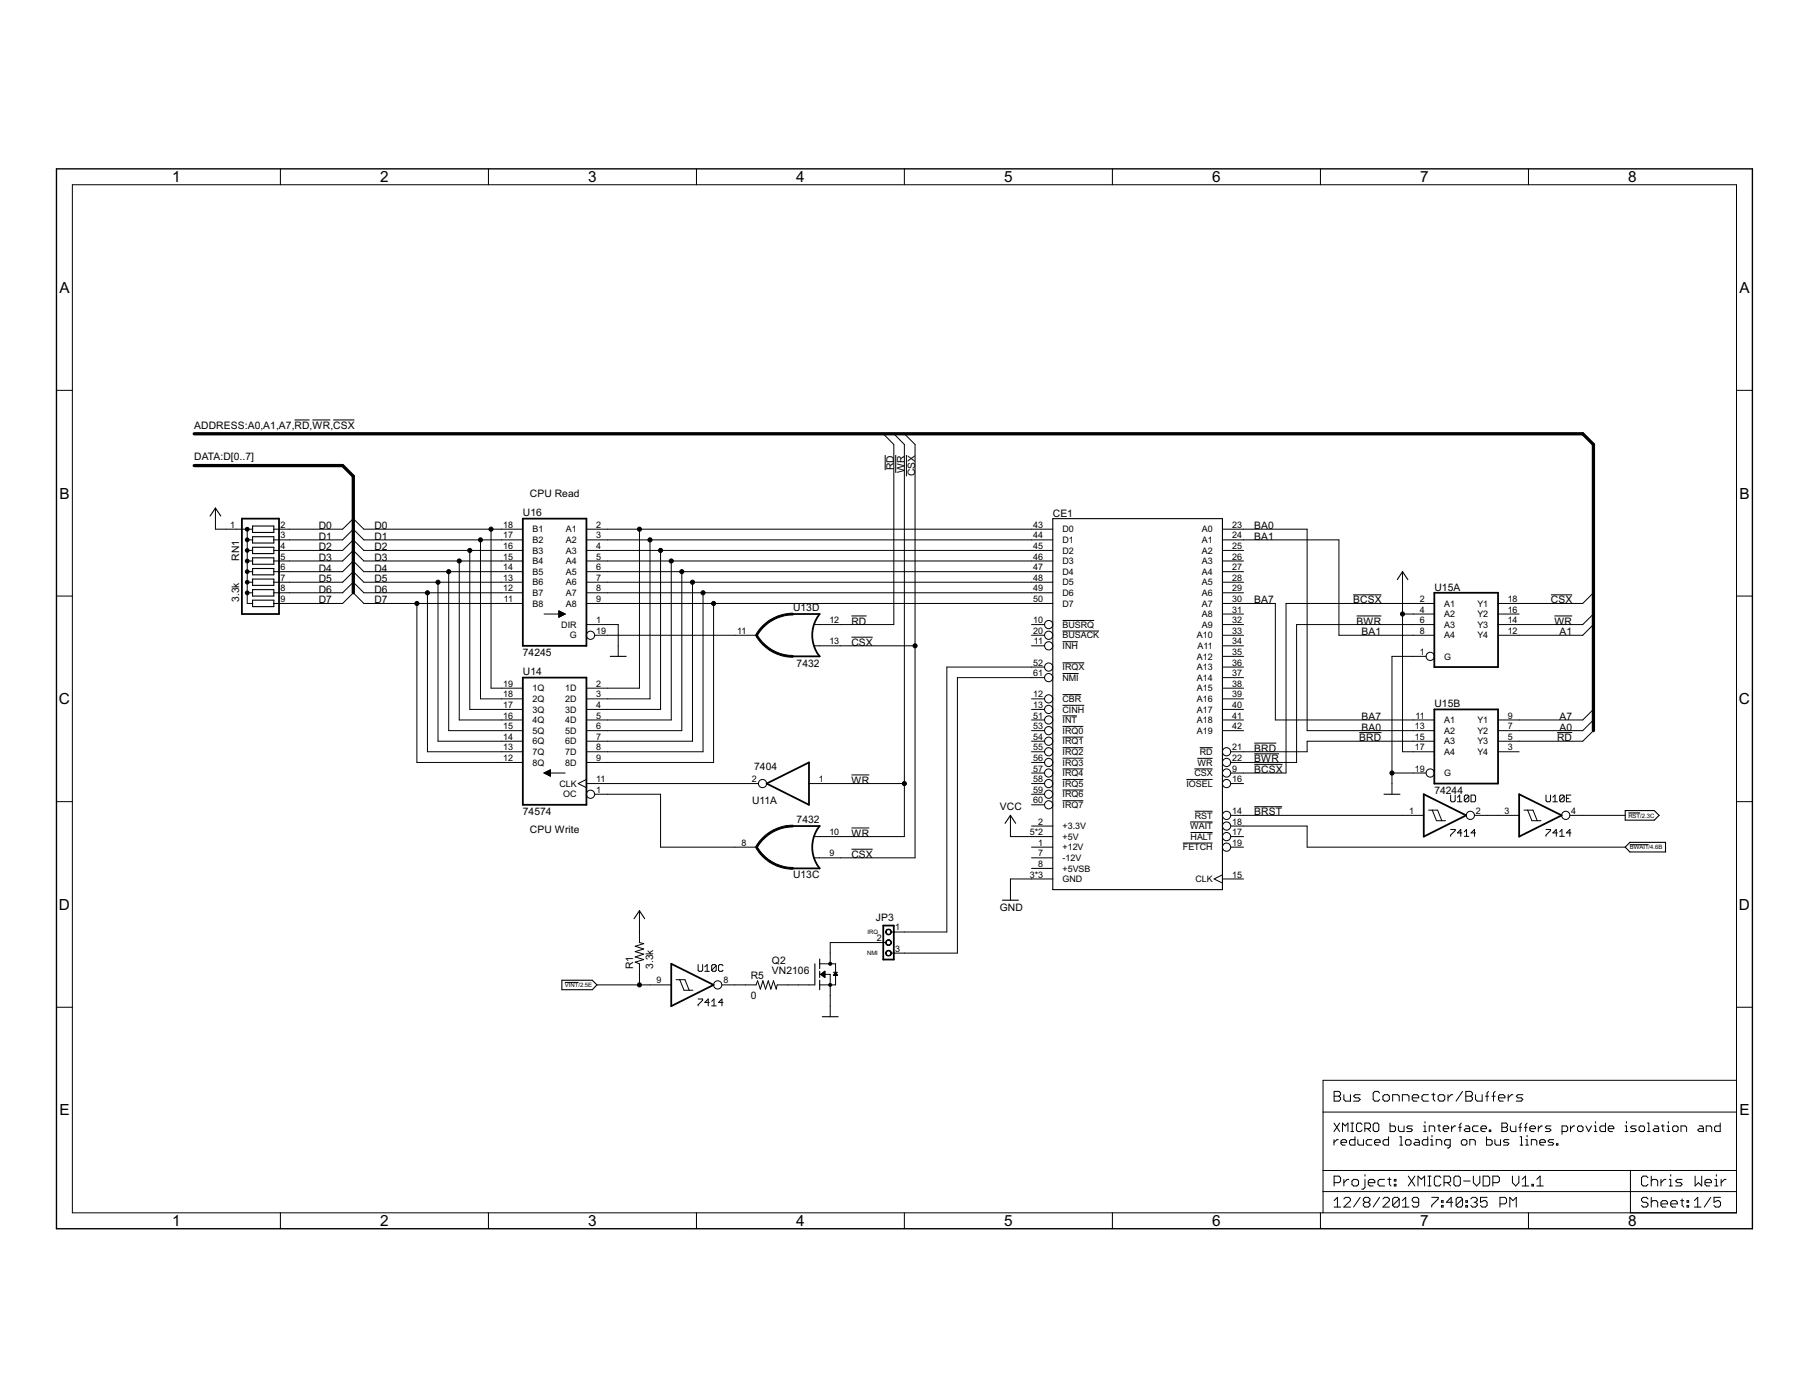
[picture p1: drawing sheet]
<svg xmlns="http://www.w3.org/2000/svg" width="279mm" height="216mm" viewBox="0 0 279 216" stroke-linecap="round" stroke-linejoin="round" font-family="sans-serif">
<g fill="none" stroke="#000" stroke-width=".15">
<path d="M11.2 28.5h257v158.8h-257zM43.3 26.1v2.4M75.4 26.1v2.4M107.6 26.1v2.4M139.7 26.1v2.4M171.8 26.1v2.4M203.9 26.1v2.4M236.1 26.1v2.4M8.7 60.3h2.5M33.3 78.5v3.2h5.7M45.5 64.9h2.3M48.3 64.9h2.7"/>
<path d="M51.5 64.9h3.2M136.4 67l1.6 1.6v27.9h-12.2M136.7 70.3v2.3M138 67l1.7 1.6v60.6h-13.9M138.3 70.3v2.7M139.7 67l1.6 1.6v63.9h-15.5M140 70.3v3.3M268.2 60.3h2.5M8.7 92.1h2.5M38.2 83.4h.8M38.2 85h.8M38.2 86.6h.8"/>
<path d="M38.2 88.3h.8M38.2 89.9h.8M38.2 91.5h.8M38.2 81.7v11.5h.8M42.3 81.7h10.6l1.7-1.6 1.6 1.6h24.6M42.3 83.4h10.6l1.7-1.7 1.6 1.7h24.6M42.3 85h10.6l1.7-1.6 1.6 1.6h24.6M42.3 86.6h10.6l1.7-1.6 1.6 1.6h24.6M42.3 88.3h10.6l1.7-1.7 1.6 1.7h24.6M42.3 89.9h10.6l1.7-1.6 1.6 1.6h24.6M42.3 91.5h10.6l1.7-1.6 1.6 1.6h24.6M42.3 93.2h10.6l1.7-1.7 1.6 1.7h24.6"/>
<path d="M64.4 93.2v24.6h16.4M66 91.5v24.6h14.8M67.6 89.9v24.6h13.2M69.3 88.3v24.5h11.5M70.9 86.6v24.6h9.9M72.6 85v24.6h8.2M74.2 83.4v24.5h6.6M75.8 81.7v24.6h5M84 94.8h3.3M86.3 95.3h.1M86.3 95.2h.2M86.3 95.2h.3"/>
<path d="M86.3 95.1h.4M86.3 95.1h.5M86.3 95h.7M86.3 94.9h.8M86.3 94.8h.9M86.3 94.7h.8M86.3 94.7h.7M86.3 94.6h.5M86.3 94.5h.4M86.3 94.4h.3M86.3 94.4h.1M87.3 94.8l-1-.5v1"/>
<path d="M87.3 94.8l-1 .5M90.6 81.7h72M90.6 83.4h72M90.6 85h72M90.6 86.6h72M90.6 88.3h72M90.6 89.9h72M90.6 91.5h72M90.6 93.2h72M90.6 96.5h4.9v4.9M91.8 98.1h25M98.8 81.7v24.6h-8.2"/>
<path d="M100.4 83.4v24.5h-9.8M102 85v24.6h-11.4M103.7 86.6v24.6h-13.1M105.3 88.3v24.5h-14.7M107 89.9v24.6h-16.4M108.6 91.5v24.6h-18M110.2 93.2v24.6h-19.6M125.8 99.7h15.5M131.5 95.1h2.3M131.5 98.4h3.3M159.3 96.5h2M159.3 98.1h2"/>
<path d="M159.3 99.7h2M164.1 99.1h2.4M164.1 97.5h5.6M164.1 95.8h4.9M188.8 94.8h3.3M188.8 93.2h8.2v18h24.5M188.8 81.7h13.1v31.1h19.6M188.8 83.4h18v14.7h14.7M188.8 85h3.3M188.8 86.6h3.3M188.8 88.3h3.3M188.8 89.9h3.3"/>
<path d="M188.8 91.5h3.3M188.8 96.5h3.3M188.8 98.1h3.3M188.8 99.7h3.3M209 91.9h4.4M209.5 95.1h3.9M216.6 94.8h4.9M216.6 88.3v27.8h4.9M221.5 93.2h-22.9v26.2h-8.5M221.5 96.5h-21.2v21.3h-10.2M231.4 94.8h3.2M239.5 91.9h3.3"/>
<path d="M240.1 95.1h2.7M246.1 91.5l-1.6 1.7h-13.1M246.1 94.8l-1.6 1.7h-13.1M246.1 96.5l-1.6 1.6h-13.1M268.2 92.1h2.5M84 119.4h3.3M84 119.4l1 .5M84 119.4l1-.5v1M84.2 119.4h.8M84.2 119.3h.8M84.3 119.5h.7M84.3 119.2h.7"/>
<path d="M84.4 119.6h.6M84.4 119.2h.6M84.5 119.6h.5M84.6 119.1h.4M84.7 119.7h.3M84.7 119h.3M84.8 119.8h.2M84.8 119h.2M84.9 119.8h.1M85 118.9h.1M131.5 119.7h2.8M159.3 119.4h2"/>
<path d="M159.3 111.2h2M159.3 117.8h2M159.3 116.1h2M159.3 114.5h2M159.3 112.8h2M159.3 109.6h2M159.3 107.9h2M161.3 103h-15.1v40.9h-8.6M161.3 104.6h-13.4v42.6h-10.3M164.1 110.6h2.2M164.1 117.1h3.2M164.1 102.4h3.4"/>
<path d="M164.1 118.7h3.2M164.1 115.5h3.2M164.1 113.8h3.2M164.1 112.2h3.2M164.1 104h2.5M164.1 107.3h2.9M164.1 108.9h3.4M184.5 118.7h2.8M184.9 117.1h2.4M185.3 115.5h2M188.8 111.2h3.3M188.8 101.4h3.3"/>
<path d="M188.8 103h3.3M188.8 104.6h3.3M188.8 106.3h3.3M188.8 112.8h3.3M188.8 109.6h3.3M188.8 107.9h3.3M193.7 118h4.4M193.7 114.8h3.4M193.7 116.4h3.8M210 113.1h3.4M215 119.4h5.3M220.3 101.4h-5.3v21.3"/>
<path d="M221.5 114.5h-19.6v1.6h-11.8M231.4 116.1h3.2M240.5 113.1h2.3M246.1 109.6l-1.6 1.6h-13.1M246.1 112.8l-1.6 1.7h-13.1M246.1 111.2l-1.6 1.6h-13.1M8.7 123.8h2.5M90.6 121h26.5M90.6 120.4l-1.3 .6 1.3 .6M91.8 122.7h10.2v8.1h14.8M124.9 121h14.8M131.5 127.9h2.8"/>
<path d="M131.5 131.1h3.3M156.1 125.9v3.3h6.5M159.3 130.8h3.3M159.3 132.5h3.3M159.3 121h2M159.3 124.3h2M159.3 122.7h2M159.3 134.1h3.3M159.3 127.6h3.3M162.6 135.7h-6.5v3.3M164.1 120.4h3.2M164.1 123.7h3.2"/>
<path d="M164.1 122h3.2M182.7 130.2h4.6M183.2 120.4h4.1M183.8 126.9h3.5M183.9 128.6h3.4M184.5 125.3h2.8M188.8 135.1l-1.3 .6 1.3 .7M188.8 135.7h3.3M190.1 130.8h2M190.1 127.6h11.8v3.2h49.1M190.1 129.2h2M190.1 121h2"/>
<path d="M190.1 125.9h29.8M193.7 124.6h4.3M220.6 125.1h1.4l.7 1.6M221.2 125.1l.7 1.6h1.4M224 128.1h.7v.2l-.7 .7v.2M224 122.8v.9l.2 .1h.4l.1-.1v-.9M225.1 123.8h.7M225.1 123.1l.3-.3v1M225.8 128.6h-.7l.5-.5v1.1M226.2 128.5l.3-.4v1.1M226.2 129.2h.7M226.9 123v.7l-.2 .1h-.4l-.1-.1"/>
<path d="M226.9 123l-.2-.2h-.4l-.1 .2v.7M226.9 123l-.7 .7M227.2 122.8h.5l.2 .2v.7l-.2 .1h-.5zM227.7 125.9h6.9M227.9 128.6h-.7l.5-.5v1.1M235.4 125.1h1.4l.6 1.6M235.9 125.1l.7 1.6h1.4M238.8 128.1h.7v.2l-.7 .7v.2M238.8 122.8v.9l.2 .1h.3l.2-.1v-.9M239.8 123.8h.7M239.8 123.1l.4-.3v1M240.5 128.6h-.7l.6-.5v1.1"/>
<path d="M240.9 129.2h.7M240.9 128.5l.3-.4v1.1M241.6 123v.7l-.2 .1h-.3l-.2-.1M241.6 123l-.2-.2h-.3l-.2 .2v.7M241.6 123l-.7 .7M241.9 123.3h.4M242.5 125.9h8.5M242.6 128.6h-.7l.6-.5v1.1M242.6 122.8h-.7v1h.7M251.5 125.5h1.8M251.7 130.5h2.9M268.2 123.8h2.5"/>
<path d="M8.7 155.6h2.5M87.3 151.7h2M92.2 152.1h11.5M98.8 140.7v4.9l.6 .1-1.3 .4 1.3 .5-1.3 .4 1.3 .4-1.3 .4 1.3 .4-1.3 .4 .7 .2v3.3M104.4 151.3h1.4l.6 1.6M105 151.3l.6 1.6h1.4M107.8 154.3h.7v.2l-.7 .7v.1M107.8 149v.8l.2 .2h.3l.2-.2v-.8M108.9 150h.7M108.9 149.3l.3-.3v1M109.6 154.8h-.7l.5-.5v1M109.9 154.6l.4-.3v1"/>
<path d="M109.9 155.3h.7M110.6 149.1v.7l-.2 .2h-.3l-.2-.2M110.6 149.1l-.2-.1h-.3l-.2 .1v.7M110.6 149.1l-.7 .7M111.5 152.1h5.3l.2-.6 .4 1.3 .4-1.3 .4 1.3 .5-1.3 .4 1.3 .4-1.3 .4 1.3 .1-.7h5.8M111.7 154.8h-.7l.5-.5v1M111.7 149.1l-.2-.1h-.4l-.1 .1v.7l.1 .2h.4l.2-.2M126.6 148.8h2.5v3.3h-2.5M126.6 150.5h1.6v6.5M126.7 150.5l.7-.5v1zM126.8 150.4h.6M126.9 150.5h.5"/>
<path d="M126.9 150.6h.5M126.9 150.3h.5M127 150.3h.4M127 150.7h.4M127.1 150.2h.3M127.1 150.7h.3M127.2 150.2h.2M127.2 150.8h.2M127.3 150.1h.1M127.3 150.9h.1M127.4 150h.1M127.4 150.9h.1"/>
<path d="M128.7 150.2h.7M128.8 150.5h.5M128.9 150.4h.3M128.9 150.3h.3M129 150.3h.1M129 150.2h.1M129.1 150.2l.3 .4h-.7zM136.8 145.6h-8.6v3.2M268.2 155.6h2.5M204.3 171.7h63.9M206 173.4l.9 1.4M206 176v.8"/>
<path d="M206.1 168.6h.7l.3 .2v.3l-.3 .2 .3 .2v.3l-.3 .3h-.7zM206.1 169.3h.7M206.7 176h-.2l-.5 .4M206.9 173.4l-.9 1.4M207.1 176.4h.9v-.2l-.2-.2h-.5l-.2 .2v.4l.2 .2h.5M207.3 174.8v-1.4l.5 .5 .4-.5v1.4M207.6 169.1v.7l.2 .3h.8v-1M208.6 174.8h.5M208.6 173.4h.5M208.9 173.4v1.4M209.3 175.6v1.2h-.7l-.2-.2v-.4l.2-.2h.7M209.7 176v.6l.2 .2h.7v-.8"/>
<path d="M210.1 169.1h-.8l-.2 .2 .2 .2h.5l.3 .3-.3 .3h-.7M210.4 173.7l-.3-.3h-.4l-.2 .3v.8l.2 .3h.4l.3-.3M210.8 174.3h.7l.2-.2v-.4l-.2-.3h-.7v1.4M211.2 174.3l.5 .5M211.9 176h-.7l-.2 .2v.4l.2 .2h.7M212.3 173.4h.4l.3 .3v.8l-.3 .3h-.4l-.2-.3v-.8zM212.3 176.4h.9v-.2l-.2-.2h-.5l-.2 .2v.4l.2 .2h.5M213.1 168.8l-.3-.2h-.5l-.2 .2v1l.2 .3h.5l.3-.3M213.6 169.3l.2-.2h.5l.3 .2v.5l-.3 .3h-.5l-.2-.3zM214.5 175.6v1.2h-.7l-.2-.2v-.4l.2-.2h.7M214.7 173.4v1.4h.6l.2-.3v-.4l-.2-.2h-.6M215.1 170.1v-1h.8l.2 .2v.8"/>
<path d="M216 173.9v.6l.2 .3h.7v-.9M216.2 176.8h.4M216.2 175.6h.2v1.2M216.6 170.1v-1h.8l.2 .2v.8M217.3 176h.4l.2 .2v.4l-.2 .2h-.4l-.2-.2v-.4zM218.1 169.5h1v-.2l-.2-.2h-.5l-.3 .2v.5l.3 .3h.5M218.1 173.9h-.6l-.2 .2 .2 .2h.4l.2 .2-.2 .3h-.6M218.6 176h.4l.2 .2v.6h-.6l-.2-.2 .2-.2h.6M219.9 174.8h.4M219.9 173.9h.2v.9M220.1 173.2v.2M220.5 175.6v1.2h-.6l-.2-.2v-.4l.2-.2h.6"/>
<path d="M220.6 169.1h-.7l-.3 .2v.5l.3 .3h.7M220.7 174.8v-.9h.7l.2 .2v.7M221 176h.2v.8M221 176.8h.4M221.1 169.1h.5M221.2 175.3v.3M221.4 168.8v1l.2 .3M221.8 176.8v-.8h.7l.2 .2v.6M222 173.9h.5M222.1 169.3l.3-.2h.5l.2 .2v.5l-.2 .3h-.5l-.3-.3zM222.2 173.7v.8l.3 .3M222.9 174.3h.9v-.2l-.3-.2h-.4l-.2 .2v.4l.2 .3h.4"/>
<path d="M223.6 169.1v1M224 176.8h-.7l-.2-.2v-.4l.2-.2h.7v1.1l-.2 .2h-.3M224.2 173.9v.9M224.4 169.1h-.3l-.5 .4M224.8 173.9h-.2l-.4 .4M225.3 174.1h.4M225.7 173.4l-.2 .3v1.1M225.7 176.2l.2-.2h.5l.2 .2v.4l-.2 .2h-.5l-.2-.2zM225.9 168.6l-1 1.5M226.4 173.9h.4l.2 .2v.7h-.6l-.3-.3 .3-.2h.6M226.4 168.6h.8l.2 .2v.3l-.2 .2 .2 .2v.3l-.2 .3h-.8zM226.4 169.3h.8"/>
<path d="M227 176.8v-.8h.6l.3 .2v.6M227.9 169.1v.7l.3 .3h.7v-1M228.3 173.9h-.7l-.2 .2v.4l.2 .3h.7M228.7 174.3h.9v-.2l-.2-.2h-.5l-.2 .2v.4l.2 .3h.5M229.4 169.3h.5M229.6 175.6v1.2h.7l.2-.2v-.4l-.2-.2h-.7M229.9 168.6l-.2 .2v1.3M230 174.5h.3v.3h-.3zM230.4 169.3h.5M230.9 176v.6l.2 .2h.7v-.8M230.9 168.6l-.2 .2v1.3M231.4 169.5h1v-.2l-.2-.2h-.5l-.3 .2v.5l.3 .3h.5"/>
<path d="M232 173.4h.6l.2 .3v.2l-.2 .2 .2 .2v.2l-.2 .3h-.6zM232 174.1h.6M232.9 169.1v1M233 176h-.6l-.2 .2 .2 .2h.4l.2 .2-.2 .2h-.6M233.3 173.9v.6l.2 .3h.6v-.9M233.7 169.1h-.3l-.5 .4M234.6 174.1h.4M234.8 176.8h.4M234.8 175.6h.2v1.2M235 173.4l-.2 .3v1.1M235.2 169.1h-.8l-.2 .2 .2 .2h.5l.3 .3-.3 .3h-.7M235.4 174.1h.5"/>
<path d="M235.6 176h.3v.8M235.6 176.8h.5M235.9 173.4l-.3 .3v1.1M235.9 175.3v.3M236.3 174.3h.9v-.2l-.3-.2h-.4l-.2 .2v.4l.2 .3h.4M236.5 176.8v-.8h.7l.2 .2v.6M237.6 173.9v.9M237.8 176.4h.9v-.2l-.2-.2h-.5l-.2 .2v.4l.2 .2h.5M238.2 173.9h-.2l-.4 .4M239.5 173.9h-.6l-.2 .2 .2 .2h.4l.2 .2-.2 .3h-.6M240 176h-.7l-.2 .2 .2 .2h.5l.2 .2-.2 .2h-.7M240.4 176.6h.2v.2h-.2z"/>
<path d="M241.3 174.8h.6l.2-.3v-.4l-.2-.2h-.6v1.3M242.6 173.9v.9M243.2 173.9h-.2l-.4 .4M243.6 174.1l.3-.2h.4l.2 .2v.4l-.2 .3h-.4l-.3-.3zM244.9 173.9l.5 .9 .4-.9M246.2 174.8h.5M246.2 173.9h.2v.9M246.4 173.2v.2M248 173.4v1.4h-.7l-.2-.3v-.4l.2-.2h.7M248.4 174.3h.9v-.2l-.3-.2h-.4l-.2 .2v.4l.2 .3h.4M251 174.8h.4M251 173.9h.2v.9"/>
<path d="M251.2 173.2v.2M252.7 173.9h-.6l-.3 .2 .3 .2h.4l.2 .2-.2 .3h-.7M253.2 174.1l.2-.2h.4l.2 .2v.4l-.2 .3h-.4l-.2-.3zM254.4 174.8h.5M254.4 173.4h.3v1.4M255.5 173.9h.4l.3 .2v.7h-.7l-.2-.3 .2-.2h.7M256.6 173.9h.4M256.8 173.7v.8l.2 .3M257.5 174.8h.4M257.5 173.9h.2v.9M257.7 173.2v.2M258.3 174.1l.3-.2h.4l.2 .2v.4l-.2 .3h-.4l-.3-.3z"/>
<path d="M259.6 174.8v-.9h.7l.2 .2v.7M262.4 173.9h.5l.2 .2v.7h-.7l-.2-.3 .2-.2h.7M263.5 174.8v-.9h.7l.2 .2v.7M265.7 173.4v1.4h-.7l-.2-.3v-.4l.2-.2h.7M268.2 166.8h-63.9v20.5M43.3 187.3v2.5M75.4 187.3v2.5M107.6 187.3v2.5M139.7 187.3v2.5M171.8 187.3v2.5M203.9 187.3v2.5M204.3 180.8h63.9"/>
<path d="M204.3 184h63.9M206.1 182.6h.7l.3-.2v-.5l-.3-.3h-.7v1.6M206.1 186.4h1M206.1 185.4l.5-.5v1.5M207.6 182.1v1.1M207.6 185.2l.2-.3h.5l.3 .3v.2l-1 1h1M208.3 182.1h-.2l-.5 .5M209.1 182.1h.5l.2 .3v.5l-.2 .3h-.5l-.3-.3v-.5zM210.1 184.9l-1 1.5M210.8 182.1v1.3l-.2 .2h-.3M210.8 181.4v.2M210.8 185.7l-.2-.3v-.2l.2-.3h.5l.3 .3v.2l-.3 .3"/>
<path d="M210.8 185.7h.5M210.8 185.7l-.2 .2v.3l.2 .2h.5l.3-.2v-.3l-.3-.2M211.3 182.6h1v-.2l-.2-.3h-.5l-.3 .3v.5l.3 .3h.5M213.1 184.9l-1 1.5M213.6 185.2l.2-.3h.5l.3 .3v.2l-1 1h1M213.8 182.1h-.7l-.3 .3v.5l.3 .3h.7M214.3 182.1h.5M214.6 181.9v1l.2 .3M215.3 182.1h.3v.3h-.3zM215.3 182.9h.3v.3h-.3zM216.1 185.2l-.2-.3h-.6l-.2 .3v1M216.1 185.2v1l-.2 .2h-.6l-.2-.2"/>
<path d="M216.1 185.2l-1 1M216.6 186.4h1M216.6 185.4l.5-.5v1.5M217.5 181.6l1 1.6M218.5 181.6l-1 1.6M219 183.2v-1.6l.5 .5 .5-.5v1.6M219.1 185.7h-.7l-.3-.3v-.2l.3-.3h.5l.2 .3v1l-.2 .2h-.5l-.3-.2M220.5 181.6h.5M220.5 183.2h.5M220.8 181.6v1.6M221.1 184.9h1v.3l-1 1v.2M222.5 181.9l-.2-.3h-.5l-.3 .3v1l.3 .3h.5l.2-.3"/>
<path d="M222.6 185.4h.3v.3h-.3zM222.6 186.2h.3v.2h-.3zM223 182.6h.8l.2-.2v-.5l-.2-.3h-.8v1.6M223.5 182.6l.5 .6M224.4 185.7h-1l.7-.8v1.5M224.8 181.6h.5l.3 .3v1l-.3 .3h-.5l-.2-.3v-1zM225.9 185.2l-.2-.3h-.6l-.2 .3v1M225.9 185.2v1l-.2 .2h-.6l-.2-.2M225.9 185.2l-1 1M226.1 182.4h1M226.4 185.4h.3v.3h-.3zM226.4 186.2h.3v.2h-.3z"/>
<path d="M227.2 185.2l.2-.3h.5l.3 .3v.2l-.3 .3M227.6 181.6v1l.5 .6 .5-.6v-1M227.7 185.7h.2M227.9 185.7l.3 .2v.3l-.3 .2h-.5l-.2-.2M229.1 181.6h.7l.3 .3v1l-.3 .3h-.7zM229.7 184.9h-1v.8l.5-.3h.2l.3 .3v.5l-.3 .2h-.5l-.2-.2M230.6 182.6h.7l.3-.2v-.5l-.3-.3h-.7v1.6M231.7 185.9h.7l.3-.2v-.5l-.3-.3h-.7v1.5M233.2 186.4v-1.5l.5 .5 .5-.5v1.5M233.6 181.6v1l.5 .6 .5-.6v-1M235.1 183.2h1M235.1 182.1l.5-.5v1.6"/>
<path d="M236.1 187.3v2.5M236.6 182.9h.3v.3h-.3zM237.4 183.2h1M237.4 182.1l.5-.5v1.6M251.8 180.8v6.5M254.5 181.9l-.2-.3h-.5l-.3 .3v1l.3 .3h.5l.2-.3M254.5 185.2l-.2-.3h-.5l-.3 .3v.2l.3 .3h.5l.2 .2v.3l-.2 .2h-.5l-.3-.2M255 182.4l.3-.3h.5l.2 .3v.8M255 181.6v1.6M255 184.9v1.5M255 185.7l.3-.3h.5l.2 .3v.7M256.5 182.1v1.1"/>
<path d="M256.5 185.9h1.1v-.2l-.3-.3h-.5l-.3 .3v.5l.3 .2h.5M257.3 182.1h-.3l-.5 .5M257.8 182.1h.2v1.1M257.8 183.2h.5M258 181.4v.2M258 185.9h1.1v-.2l-.3-.3h-.5l-.3 .3v.5l.3 .2h.5M259.6 185.4h.5M259.8 182.1h-.7l-.3 .3 .3 .2h.5l.2 .3-.2 .3h-.8M259.8 185.2v1l.3 .2M260.6 185.4h.2v.3h-.2zM260.6 186.2h.2v.2h-.2zM261.7 186.4h1"/>
<path d="M261.7 185.4l.5-.5v1.5M261.8 181.6v1.6l.5-.6 .5 .6v-1.6M263.3 182.6h1v-.2l-.2-.3h-.5l-.3 .3v.5l.3 .3h.5M264.2 184.9l-1 1.5M264.8 182.1h.3v1.1M264.8 183.2h.5M265.1 181.4v.2M265.7 184.9h-1v.8l.5-.3h.3l.2 .3v.5l-.2 .2h-.5l-.3-.2M265.8 182.1v1.1M266.6 182.1h-.3l-.5 .5"/>
<circle cx="91.2" cy="98.1" r=".64"/>
<circle cx="162" cy="96.5" r=".64"/>
<circle cx="162" cy="99.7" r=".64"/>
<circle cx="162" cy="98.1" r=".64"/>
<circle cx="162" cy="112.8" r=".64"/>
<circle cx="162" cy="109.6" r=".64"/>
<circle cx="162" cy="114.5" r=".64"/>
<circle cx="162" cy="117.8" r=".64"/>
<circle cx="162" cy="119.4" r=".64"/>
<circle cx="162" cy="116.1" r=".64"/>
<circle cx="162" cy="104.6" r=".64"/>
<circle cx="162" cy="107.9" r=".64"/>
<circle cx="162" cy="111.2" r=".64"/>
<circle cx="162" cy="103" r=".64"/>
<circle cx="189.4" cy="119.4" r=".64"/>
<circle cx="189.4" cy="117.8" r=".64"/>
<circle cx="189.4" cy="116.1" r=".64"/>
<circle cx="220.9" cy="119.4" r=".64"/>
<circle cx="220.9" cy="101.4" r=".64"/>
<circle cx="91.2" cy="122.7" r=".64"/>
<circle cx="117.8" cy="121" r=".64"/>
<circle cx="162" cy="124.3" r=".64"/>
<circle cx="162" cy="122.7" r=".64"/>
<circle cx="162" cy="121" r=".64"/>
<circle cx="189.4" cy="130.8" r=".64"/>
<circle cx="189.4" cy="121" r=".64"/>
<circle cx="189.4" cy="127.6" r=".64"/>
<circle cx="189.4" cy="129.2" r=".64"/>
<circle cx="189.4" cy="125.9" r=".64"/>
<circle cx="227.1" cy="125.9" r=".64"/>
<circle cx="241.8" cy="125.9" r=".64"/>
<circle cx="110.8" cy="152.1" r=".64"/>
</g>
<g fill="none" stroke="#000" stroke-width=".17">
<path d="M32.4 79.7l.9-1.2 .8 1.2M39 81.2h3.3v1h-3.3zM39 82.9h3.3v1h-3.3zM39 84.5h3.3v1h-3.3zM39 86.1h3.3v1h-3.3zM39 87.8h3.3v1h-3.3zM39 89.4h3.3v1h-3.3zM39 91.1h3.3v1h-3.3zM39 92.7h3.3v1h-3.3zM162.6 80.1h26.2v57.3h-26.2zM215.8 89.5l.8-1.2 .8 1.2M94.3 101.4h2.4"/>
<path d="M154.8 139h2.5M155.2 127.1l.9-1.2 .8 1.2M213.8 122.7h2.4M251 125.2h4.5l.7 .7-.7 .8h-4.5zM251.7 130.1h5.5v1.5h-5.5l-.7-.8zM86.8 151.4h4.7l.7 .7-.7 .7h-4.7zM97.9 141.9l.9-1.2 .8 1.2M125.9 148.8v3.3M126.6 148.1v1.5M126.6 150v1M126.6 151.4v1.4M127 157h2.5"/>
</g>
<path d="M8.7 26.1h262v163.7h-262z" fill="none" stroke="#000" stroke-width=".21"/>
<path d="M37.4 80.1h5.7v14.7h-5.7zM80.8 80.1h9.8v19.6h-9.8zM122.5 94.8h4.1a5.2 5.2 0 0 0 0 6.6h-4.1M221.5 91.5h9.9v11.5h-9.9zM80.8 104.6h9.8v19.7h-9.8zM221.5 109.6h9.9v11.4h-9.9zM118.4 121l6.5-3.2v6.5zM122.5 127.6h4.1a5.2 5.2 0 0 0 0 6.5h-4.1M219.9 122.7l6.5 3.2-6.5 3.3zM234.6 122.7l6.6 3.2-6.6 3.3zM103.7 148.8l6.5 3.3-6.5 3.3zM136.4 142.9h1.6v5.3h-1.6z" fill="none" stroke="#000" stroke-width=".28"/>
<g fill="#000" stroke="#000" stroke-width=".15">
<path d="M38 91.4l.1-.1 .3 .1v.3l-.1 .1-.3-.1-.1-.2h.3h-.3z" fill-rule="evenodd"/>
<path d="M38 89.7l.1-.1 .3 .1v.4l-.1 .1-.3-.1-.1-.2h.3h-.3z" fill-rule="evenodd"/>
<path d="M38 88.1l.3-.1 .2 .3-.1 .2-.1 .1-.3-.1-.1-.2h.3h-.3z" fill-rule="evenodd"/>
<path d="M38 86.5l.1-.1 .3 .1v.3l-.1 .1-.3-.1-.1-.2h.3h-.3z" fill-rule="evenodd"/>
<path d="M38 84.8l.1-.1 .3 .1v.4l-.1 .1-.3-.1-.1-.2h.3h-.3z" fill-rule="evenodd"/>
<path d="M38 83.2l.3-.1 .2 .3-.1 .1-.1 .2-.3-.2-.1-.1h.3h-.3z" fill-rule="evenodd"/>
<path d="M38 81.6l.1-.2 .3 .2v.3l-.1 .1-.3-.1-.1-.2h.3h-.3z" fill-rule="evenodd"/>
<path d="M116.7 98.1l.2-.1a6.4 6.4 0 0 0 5.6 3.2v.3a6.5 6.5 0 0 1-5.8-3.4z" fill-rule="evenodd"/>
<path d="M117.8 96.7a6.6 6.6 0 0 1 4.7-2v.3a6.4 6.4 0 0 0-5.6 3.2l-.2-.1z" fill-rule="evenodd"/>
<path d="M116.7 130.9l.2-.2a6.4 6.4 0 0 0 5.6 3.3v.2a6.6 6.6 0 0 1-5.8-3.3z" fill-rule="evenodd"/>
<path d="M117.8 129.4a6.6 6.6 0 0 1 4.7-2v.3a6.4 6.4 0 0 0-5.6 3.2l-.2-.1 .2-.3z" fill-rule="evenodd"/>
<path d="M136.9 146.9a.46 .46 0 0 1 .7 .1 .46 .46 0 0 1-.3 .7 .46 .46 0 0 1-.5-.5h.1a.36 .36 0 0 1 .5-.3 .36 .36 0 0 1 .1 .5 .36 .36 0 0 1-.6 0l-.1-.2z" fill-rule="evenodd"/>
<path d="M136.9 143.6a.46 .46 0 0 1 .7 .1 .46 .46 0 0 1-.3 .7 .46 .46 0 0 1-.5-.5h.1a.36 .36 0 0 1 .4-.3 .36 .36 0 0 1 .2 .5 .36 .36 0 0 1-.6 0l-.1-.2z" fill-rule="evenodd"/>
<path d="M136.9 145.2a.45 .45 0 0 1 .7 .2 .45 .45 0 0 1-.3 .6 .45 .45 0 0 1-.5-.4h.1a.36 .36 0 0 1 .5-.4 .36 .36 0 0 1 .1 .6 .36 .36 0 0 1-.6-.1l-.1-.1z" fill-rule="evenodd"/>
<circle cx="64.4" cy="93.2" r=".32"/>
<circle cx="66" cy="91.5" r=".32"/>
<circle cx="67.6" cy="89.9" r=".32"/>
<circle cx="69.3" cy="88.3" r=".32"/>
<circle cx="70.9" cy="86.6" r=".32"/>
<circle cx="72.6" cy="85" r=".32"/>
<circle cx="74.2" cy="83.4" r=".32"/>
<circle cx="75.8" cy="81.7" r=".32"/>
<circle cx="98.8" cy="81.7" r=".32"/>
<circle cx="100.4" cy="83.4" r=".32"/>
<circle cx="102" cy="85" r=".32"/>
<circle cx="103.7" cy="86.6" r=".32"/>
<circle cx="105.3" cy="88.3" r=".32"/>
<circle cx="107" cy="89.9" r=".32"/>
<circle cx="108.6" cy="91.5" r=".32"/>
<circle cx="110.2" cy="93.2" r=".32"/>
<circle cx="141.3" cy="99.7" r=".32"/>
<circle cx="216.6" cy="94.8" r=".32"/>
<circle cx="215" cy="119.4" r=".32"/>
<circle cx="139.7" cy="121" r=".32"/>
<circle cx="98.8" cy="152.1" r=".32"/>
<circle cx="128.2" cy="152.1" r=".23"/>
<circle cx="128.2" cy="148.8" r=".23"/>
</g>
<path d="M30 71.9h22.9l1.7 1.7v17.9M30 67h214.5l1.6 1.6v44.2" fill="none" stroke="#000" stroke-width=".51"/>
<g font-size="2.6">
<text x="26.6" y="28.1">1</text>
<text x="58.7" y="28.1">2</text>
<text x="90.8" y="28.1">3</text>
<text x="123" y="28.1">4</text>
<text x="155.1" y="28.1">5</text>
<text x="187.2" y="28.1">6</text>
<text x="219.3" y="28.1">7</text>
<text x="251.5" y="28.1">8</text>
<text x="9.2" y="45.2">A</text>
<text x="268.6" y="45.2">A</text>
<text x="9.2" y="77">B</text>
<text x="268.6" y="77">B</text>
<text x="9.1" y="108.7">C</text>
<text x="268.6" y="108.7">C</text>
<text x="9.1" y="140.5">D</text>
<text x="268.6" y="140.5">D</text>
<text x="9.2" y="172.3">E</text>
<text x="268.6" y="172.3">E</text>
<text x="26.6" y="189.4">1</text>
<text x="58.7" y="189.4">2</text>
<text x="90.8" y="189.4">3</text>
<text x="123" y="189.4">4</text>
<text x="155.1" y="189.4">5</text>
<text x="187.2" y="189.4">6</text>
<text x="219.3" y="189.4">7</text>
<text x="251.5" y="189.4">8</text>
</g>
<g font-size="1.8">
<text x="30" y="71.1">DATA:D[0..7]</text>
<text x="30" y="66.2">ADDRESS:A0,A1,A7,RD,WR,CSX</text>
<text x="81.8" y="76.8">CPU Read</text>
<text x="138" y="72.6" transform="rotate(-90 138 72.6)">RD</text>
<text x="139.7" y="73" transform="rotate(-90 139.7 73)">WR</text>
<text x="141.3" y="73.6" transform="rotate(-90 141.3 73.6)">CSX</text>
<text x="49.2" y="83.4">D1</text>
<text x="49.2" y="81.7">D0</text>
<text x="57.8" y="83.4">D1</text>
<text x="57.8" y="81.7">D0</text>
<text x="80.8" y="79.7">U16</text>
<text x="162.6" y="79.8">CE1</text>
<text x="193.7" y="83.4">BA1</text>
<text x="193.7" y="81.7">BA0</text>
<text x="37" y="86.6" transform="rotate(-90 37 86.6)">RN1</text>
<text x="49.2" y="89.9">D5</text>
<text x="49.2" y="88.3">D4</text>
<text x="49.2" y="86.6">D3</text>
<text x="49.2" y="85">D2</text>
<text x="57.8" y="89.9">D5</text>
<text x="57.8" y="88.3">D4</text>
<text x="57.8" y="86.6">D3</text>
<text x="57.8" y="85">D2</text>
<text x="37" y="93" transform="rotate(-90 37 93)">3.3k</text>
<text x="49.2" y="93.2">D7</text>
<text x="49.2" y="91.6">D6</text>
<text x="57.8" y="93.2">D7</text>
<text x="57.8" y="91.6">D6</text>
<text x="122.5" y="94.4">U13D</text>
<text x="193.7" y="93.2">BA7</text>
<text x="209" y="93.2">BCSX</text>
<text x="221.5" y="91.3">U15A</text>
<text x="239.5" y="93.2">CSX</text>
<text x="80.8" y="101.4">74245</text>
<text x="131.5" y="96.5">RD</text>
<text x="131.5" y="99.7">CSX</text>
<text x="209.5" y="96.5">BWR</text>
<text x="210.3" y="98.1">BA1</text>
<text x="240.1" y="96.5">WR</text>
<text x="240.9" y="98.1">A1</text>
<text x="80.8" y="104.2">U14</text>
<text x="123" y="103">7432</text>
<text x="210.3" y="112.8">BA0</text>
<text x="210.3" y="111.2">BA7</text>
<text x="221.5" y="109.1">U15B</text>
<text x="240.9" y="112.8">A0</text>
<text x="240.9" y="111.2">A7</text>
<text x="116.5" y="118.9">7404</text>
<text x="193.7" y="119.4">BCSX</text>
<text x="193.7" y="116.1">BRD</text>
<text x="193.7" y="117.7">BWR</text>
<text x="209.9" y="114.5">BRD</text>
<text x="240.5" y="114.5">RD</text>
<text x="80.8" y="125.9">74574</text>
<text x="116.1" y="124.2">U11A</text>
<text x="131.5" y="121">WR</text>
<text x="154.4" y="125.1">VCC</text>
<text x="193.7" y="125.9">BRST</text>
<text x="221.5" y="122.7">74244</text>
<text x="81.9" y="128.7">CPU Write</text>
<text x="123" y="127.1">7432</text>
<text x="131.5" y="129.2">WR</text>
<text x="122.5" y="135.7">U13C</text>
<text x="131.5" y="132.5">CSX</text>
<text x="135.3" y="142.3">JP3</text>
<text x="154.4" y="140.7">GND</text>
<text x="97.8" y="149.7" transform="rotate(-90 97.8 149.7)">R1</text>
<text x="100.9" y="149.7" transform="rotate(-90 100.9 149.7)">3.3k</text>
<text x="119.2" y="148.8">Q2</text>
<text x="115.9" y="154.2">0</text>
<text x="115.9" y="151.1">R5</text>
<text x="119.2" y="150.5">VN2106</text>
</g>
<g font-size="1.5">
<text x="35.6" y="81.5">1</text>
<text x="43.3" y="81.5">2</text>
<text x="43.3" y="83.1">3</text>
<text x="77.7" y="83.1">17</text>
<text x="77.7" y="81.5">18</text>
<text x="82.3" y="83.9">B2</text>
<text x="82.3" y="82.2">B1</text>
<text x="87.4" y="82.2">A1</text>
<text x="87.4" y="83.9">A2</text>
<text x="92.1" y="81.5">2</text>
<text x="92.1" y="83.1">3</text>
<text x="159.6" y="81.5">43</text>
<text x="159.6" y="83.1">44</text>
<text x="164.1" y="82.2">D0</text>
<text x="164.1" y="83.9">D1</text>
<text x="185.6" y="82.2">A0</text>
<text x="185.6" y="83.9">A1</text>
<text x="190.3" y="81.5">23</text>
<text x="190.3" y="83.1">24</text>
<text x="43.3" y="84.8">4</text>
<text x="43.3" y="86.4">5</text>
<text x="43.3" y="88.1">6</text>
<text x="43.3" y="89.7">7</text>
<text x="77.7" y="89.7">13</text>
<text x="77.7" y="88.1">14</text>
<text x="77.7" y="86.4">15</text>
<text x="77.7" y="84.8">16</text>
<text x="82.3" y="88.8">B5</text>
<text x="82.3" y="87.1">B4</text>
<text x="82.3" y="85.5">B3</text>
<text x="87.4" y="85.5">A3</text>
<text x="87.4" y="87.1">A4</text>
<text x="87.4" y="88.8">A5</text>
<text x="92.1" y="84.8">4</text>
<text x="92.1" y="86.4">5</text>
<text x="92.1" y="88.1">6</text>
<text x="92.1" y="89.7">7</text>
<text x="159.6" y="84.8">45</text>
<text x="159.6" y="86.4">46</text>
<text x="159.6" y="88.1">47</text>
<text x="159.6" y="89.7">48</text>
<text x="164.1" y="85.5">D2</text>
<text x="164.1" y="87.1">D3</text>
<text x="164.1" y="88.8">D4</text>
<text x="185.6" y="85.5">A2</text>
<text x="185.6" y="87.1">A3</text>
<text x="185.6" y="88.8">A4</text>
<text x="190.3" y="84.8">25</text>
<text x="190.3" y="86.4">26</text>
<text x="190.3" y="88.1">27</text>
<text x="190.3" y="89.7">28</text>
<text x="43.3" y="91.3">8</text>
<text x="43.3" y="93">9</text>
<text x="77.7" y="91.3">12</text>
<text x="77.8" y="93">11</text>
<text x="82.3" y="93.7">B8</text>
<text x="82.3" y="92">B7</text>
<text x="82.3" y="90.4">B6</text>
<text x="87.4" y="90.4">A6</text>
<text x="87.4" y="92">A7</text>
<text x="87.4" y="93.7">A8</text>
<text x="92.1" y="91.3">8</text>
<text x="92.1" y="93">9</text>
<text x="159.6" y="91.3">49</text>
<text x="159.6" y="93">50</text>
<text x="164.1" y="90.4">D5</text>
<text x="164.1" y="92">D6</text>
<text x="164.1" y="93.7">D7</text>
<text x="185.6" y="90.4">A5</text>
<text x="185.6" y="92">A6</text>
<text x="185.6" y="93.7">A7</text>
<text x="185.6" y="95.3">A8</text>
<text x="190.3" y="91.3">29</text>
<text x="190.3" y="93">30</text>
<text x="190.3" y="94.6">31</text>
<text x="219.3" y="93">2</text>
<text x="219.3" y="94.6">4</text>
<text x="223" y="93.7">A1</text>
<text x="223" y="95.3">A2</text>
<text x="228.2" y="95.3">Y2</text>
<text x="228.2" y="93.7">Y1</text>
<text x="232.9" y="94.6">16</text>
<text x="232.9" y="93">18</text>
<text x="86.7" y="97">DIR</text>
<text x="88" y="98.6">G</text>
<text x="92.1" y="96.2">1</text>
<text x="92.1" y="97.9">19</text>
<text x="113.8" y="97.9">11</text>
<text x="128.1" y="96.2">12</text>
<text x="128.1" y="99.5">13</text>
<text x="159.6" y="97.9">20</text>
<text x="159.6" y="96.2">10</text>
<text x="159.7" y="99.5">11</text>
<text x="164.1" y="100.2">INH</text>
<text x="164.1" y="98.6">BUSACK</text>
<text x="164.1" y="96.9">BUSRQ</text>
<text x="184.9" y="98.6">A10</text>
<text x="184.9" y="101.9">A12</text>
<text x="185" y="100.2">A11</text>
<text x="185.6" y="97">A9</text>
<text x="190.3" y="96.2">32</text>
<text x="190.3" y="97.9">33</text>
<text x="190.3" y="99.5">34</text>
<text x="190.3" y="101.1">35</text>
<text x="219.3" y="101.1">1</text>
<text x="219.3" y="96.2">6</text>
<text x="219.3" y="97.9">8</text>
<text x="223" y="101.9">G</text>
<text x="223" y="97">A3</text>
<text x="223" y="98.6">A4</text>
<text x="228.2" y="98.6">Y4</text>
<text x="228.2" y="96.9">Y3</text>
<text x="232.9" y="97.9">12</text>
<text x="232.9" y="96.2">14</text>
<text x="77.7" y="107.7">18</text>
<text x="77.7" y="106.1">19</text>
<text x="82.3" y="106.8">1Q</text>
<text x="87.3" y="106.8">1D</text>
<text x="92.1" y="106.1">2</text>
<text x="92.1" y="107.7">3</text>
<text x="159.6" y="102.8">52</text>
<text x="159.6" y="104.4">61</text>
<text x="159.6" y="107.7">12</text>
<text x="164.1" y="103.5">IRQX</text>
<text x="164.1" y="105.1">NMI</text>
<text x="184.9" y="103.5">A13</text>
<text x="184.9" y="105.1">A14</text>
<text x="184.9" y="106.8">A15</text>
<text x="190.3" y="102.8">36</text>
<text x="190.3" y="104.4">37</text>
<text x="190.3" y="106.1">38</text>
<text x="190.3" y="107.7">39</text>
<text x="77.7" y="112.6">15</text>
<text x="77.7" y="111">16</text>
<text x="77.7" y="109.3">17</text>
<text x="82.3" y="113.3">5Q</text>
<text x="82.3" y="111.7">4Q</text>
<text x="82.3" y="110">3Q</text>
<text x="82.3" y="108.4">2Q</text>
<text x="87.3" y="108.4">2D</text>
<text x="87.3" y="110">3D</text>
<text x="87.3" y="111.7">4D</text>
<text x="87.3" y="113.3">5D</text>
<text x="92.1" y="109.3">4</text>
<text x="92.1" y="111">5</text>
<text x="92.1" y="112.6">6</text>
<text x="159.6" y="111">51</text>
<text x="159.6" y="112.6">53</text>
<text x="159.6" y="109.3">13</text>
<text x="164.1" y="111.7">INT</text>
<text x="164.1" y="113.3">IRQ0</text>
<text x="164.1" y="108.4">CBR</text>
<text x="164.1" y="110">CINH</text>
<text x="184.9" y="111.7">A18</text>
<text x="184.9" y="110">A17</text>
<text x="184.9" y="108.4">A16</text>
<text x="184.9" y="113.3">A19</text>
<text x="190.3" y="111">41</text>
<text x="190.3" y="109.3">40</text>
<text x="190.3" y="112.6">42</text>
<text x="218.5" y="112.6">13</text>
<text x="218.6" y="111">11</text>
<text x="223" y="111.7">A1</text>
<text x="223" y="113.3">A2</text>
<text x="228.2" y="113.3">Y2</text>
<text x="228.2" y="111.7">Y1</text>
<text x="232.9" y="112.6">7</text>
<text x="232.9" y="111">9</text>
<text x="77.7" y="117.5">12</text>
<text x="77.7" y="115.9">13</text>
<text x="77.7" y="114.2">14</text>
<text x="82.3" y="118.2">8Q</text>
<text x="82.3" y="116.6">7Q</text>
<text x="82.3" y="115">6Q</text>
<text x="87.3" y="115">6D</text>
<text x="87.3" y="116.6">7D</text>
<text x="87.3" y="118.2">8D</text>
<text x="92.1" y="114.2">7</text>
<text x="92.1" y="115.9">8</text>
<text x="92.1" y="117.5">9</text>
<text x="159.6" y="119.1">57</text>
<text x="159.6" y="117.5">56</text>
<text x="159.6" y="115.9">55</text>
<text x="159.6" y="114.2">54</text>
<text x="164.1" y="119.9">IRQ4</text>
<text x="164.1" y="118.2">IRQ3</text>
<text x="164.1" y="116.6">IRQ2</text>
<text x="164.1" y="115">IRQ1</text>
<text x="184.5" y="119.9">CSX</text>
<text x="184.9" y="118.2">WR</text>
<text x="185.3" y="116.6">RD</text>
<text x="190.3" y="117.5">22</text>
<text x="190.3" y="119.1">9</text>
<text x="190.3" y="115.9">21</text>
<text x="218.5" y="119.1">19</text>
<text x="218.5" y="114.2">15</text>
<text x="218.5" y="115.9">17</text>
<text x="223" y="119.9">G</text>
<text x="223" y="115">A3</text>
<text x="223" y="116.6">A4</text>
<text x="228.2" y="116.6">Y4</text>
<text x="228.2" y="115">Y3</text>
<text x="232.9" y="115.9">3</text>
<text x="232.9" y="114.2">5</text>
<text x="86.4" y="121.5">CLK</text>
<text x="87" y="123.1">OC</text>
<text x="92.1" y="122.4">1</text>
<text x="92.1" y="120.8">11</text>
<text x="116.1" y="120.8">2</text>
<text x="126.5" y="120.8">1</text>
<text x="159.6" y="124.1">60</text>
<text x="159.6" y="122.4">59</text>
<text x="159.6" y="120.8">58</text>
<text x="164.1" y="124.8">IRQ7</text>
<text x="164.1" y="123.1">IRQ6</text>
<text x="164.1" y="121.5">IRQ5</text>
<text x="183.2" y="121.5">IOSEL</text>
<text x="190.3" y="120.8">16</text>
<text x="190.3" y="125.7">14</text>
<text x="217.6" y="125.7">1</text>
<text x="228" y="125.7">2</text>
<text x="232.4" y="125.7">3</text>
<text x="242.7" y="125.7">4</text>
<text x="114.5" y="130.6">8</text>
<text x="128.1" y="129">10</text>
<text x="159" y="129">5*2</text>
<text x="160.3" y="130.6">1</text>
<text x="160.3" y="127.3">2</text>
<text x="164.1" y="131.3">+12V</text>
<text x="164.1" y="129.7">+5V</text>
<text x="164.1" y="128">+3.3V</text>
<text x="182.7" y="131.3">FETCH</text>
<text x="183.8" y="128.1">WAIT</text>
<text x="183.9" y="129.7">HALT</text>
<text x="184.5" y="126.4">RST</text>
<text x="190.3" y="130.6">19</text>
<text x="190.3" y="129">17</text>
<text x="190.3" y="127.3">18</text>
<text x="128.1" y="132.2">9</text>
<text x="159" y="135.5">3*3</text>
<text x="160.3" y="132.2">7</text>
<text x="160.3" y="133.9">8</text>
<text x="164.1" y="133">-12V</text>
<text x="164.1" y="136.2">GND</text>
<text x="164.1" y="134.6">+5VSB</text>
<text x="184.6" y="136.2">CLK</text>
<text x="190.3" y="135.5">15</text>
<text x="138.3" y="143.7">1</text>
<text x="135.4" y="145.3">2</text>
<text x="138.3" y="147">3</text>
<text x="101.4" y="151.9">9</text>
<text x="111.7" y="151.9">8</text>
</g>
<g font-size="1">
<text x="251.5" y="126.3">RST/2.3C</text>
<text x="251.7" y="131.2">BWAIT/4.6B</text>
<text x="133.9" y="147.5">NMI</text>
<text x="134" y="144.3">IRQ</text>
<text x="87.3" y="152.4">VINT/2.5E</text>
</g>
</svg>
